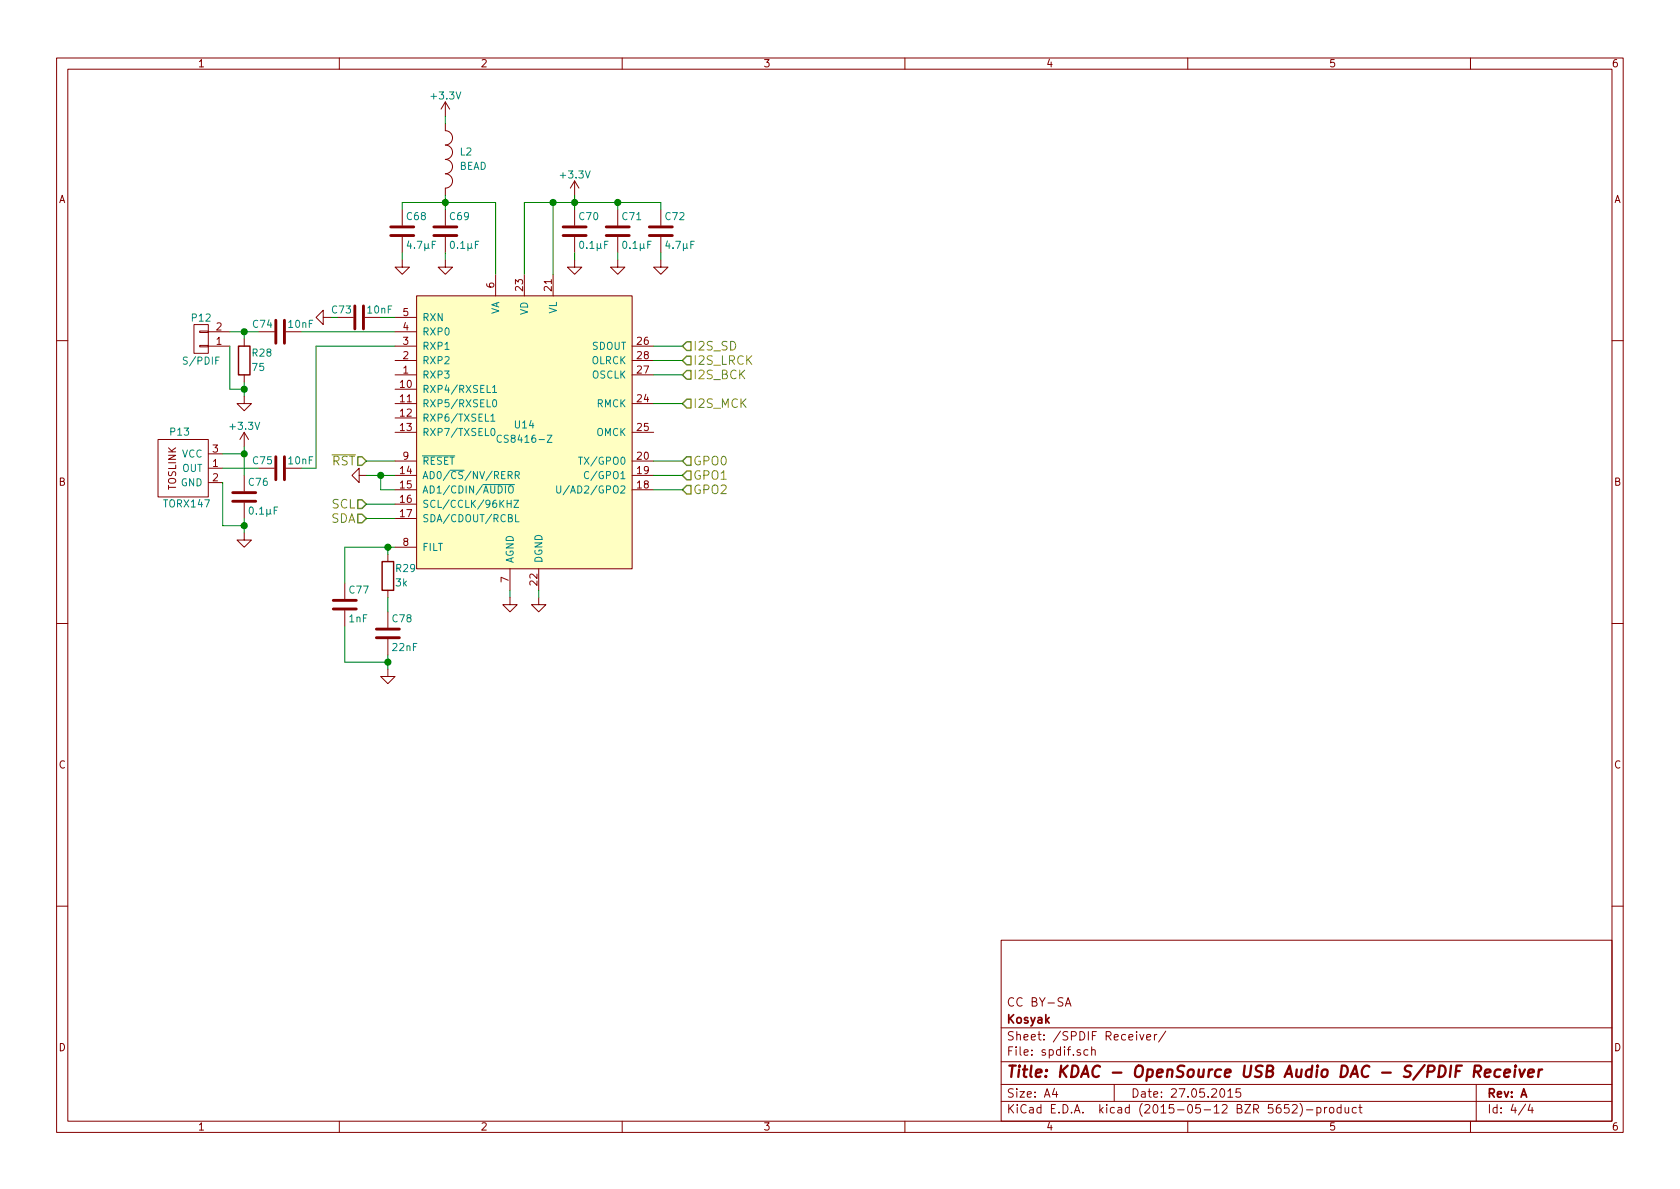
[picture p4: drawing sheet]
<svg xmlns="http://www.w3.org/2000/svg" width="297mm" height="210mm" viewBox="0 0 297 210" stroke-linecap="round" stroke-linejoin="round" font-family="sans-serif">
<g fill="none" stroke="#840000" stroke-width=".18">
<path d="M10 10.3h277v189.9h-277zM12 12.2h273v186.1h-273zM60 10.3v1.9M78.7 18v2.6M78.7 18l-.7 1.3M78.7 18l.8 1.3M110 10.3v1.9M160 10.3v1.9M210 10.3v1.9M260 10.3v1.9M71.1 37.1v2.8M78.7 21.8v1.3a1.27 1.27 0 0 1 1.3 1.3 1.27 1.27 0 0 1-1.3 1.2 1.27 1.27 0 0 1 1.3 1.3 1.27 1.27 0 0 1-1.3 1.3 1.27 1.27 0 0 1 1.3 1.3 1.27 1.27 0 0 1-1.3 1.2 1.27 1.27 0 0 1 1.3 1.3 1.27 1.27 0 0 1-1.3 1.3v1.2"/>
<path d="M78.7 37.1v2.8M101.6 32v2.5M101.6 37.1v2.8M101.6 32l-.8 1.3M101.6 32l.8 1.3M109.2 37.1v2.8M116.8 37.1v2.8M34.3 57.4h2.5v5.1h-2.5zM35.3 58.5h1.5v.3h-1.5zM36.8 58.7h3.8M43.2 59.9v1.3M45.7 58.7h2.8"/>
<path d="M50.5 58.7h2.8M57.1 56.1v-1.2l-1.2 1.2 1.2 1.3v-1.3h1.3M59.7 56.1h2.8M64.5 56.1h2.8M69.8 58.7h3.9M69.8 56.1h3.9M71.1 46v1.2h1.3l-1.3 1.3-1.3-1.3h1.3M71.1 41.9v2.8M73.7 52.3h38.1v48.3h-38.1zM78.7 46v1.2h1.3l-1.3 1.3-1.2-1.3h1.2M78.7 41.9v2.8M87.6 48.5v3.8"/>
<path d="M92.7 48.5v3.8M97.8 48.5v3.8M101.6 46v1.2h1.3l-1.3 1.3-1.3-1.3h1.3M101.6 41.9v2.8M109.2 46v1.2h1.3l-1.3 1.3-1.3-1.3h1.3M109.2 41.9v2.8M116.8 46v1.2h1.3l-1.3 1.3-1.2-1.3h1.2M116.8 41.9v2.8M10 60.2h2M27.9 77.7h8.9v10.2h-8.9zM35.3 61.1h1.5v.2h-1.5zM36.8 61.2h3.8"/>
<path d="M43.2 70.1v1.3h1.2l-1.2 1.2-1.3-1.2h1.3M43.2 66.3v1.3M43.2 76.4v2.6M43.2 76.4l-.8 1.3M43.2 76.4l.7 1.3M69.8 66.3h3.9M69.8 63.7h3.9M69.8 61.2h3.9M69.8 68.8h3.9M69.8 71.4h3.9M69.8 73.9h3.9M69.8 76.4h3.9"/>
<path d="M111.8 66.3h3.8M111.8 63.7h3.8M111.8 61.2h3.8M111.8 71.4h3.8M111.8 76.4h3.8M285 60.2h2M36.8 82.8h2.6M36.8 85.3h2.6M36.8 80.3h2.6M43.2 94.2v1.3h1.2l-1.2 1.3-1.3-1.3h1.3M43.2 84.1v2.8M43.2 88.9v2.8"/>
<path d="M45.7 82.8h2.8M50.5 82.8h2.8M63.5 84.1v-1.3l-1.3 1.3 1.3 1.2v-1.2h1.3M68.6 98v1.3M69.8 96.8h3.9M69.8 81.5h3.9M69.8 84.1h3.9M69.8 86.6h3.9M69.8 89.1h3.9M69.8 91.7h3.9M111.8 81.5h3.8M111.8 84.1h3.8"/>
<path d="M111.8 86.6h3.8M10 110.3h2M61 103.1v2.8M61 107.9v2.8M68.6 118.4v1.2h1.2l-1.2 1.3-1.3-1.3h1.3M68.6 104.4v1.3M68.6 108.2v2.8M68.6 113v2.8M90.2 105.7v1.2h1.2l-1.2 1.3-1.3-1.3h1.3M90.2 100.6v3.8M95.2 105.7v1.2h1.3l-1.3 1.3-1.2-1.3h1.2M95.2 100.6v3.8"/>
<path d="M285 110.3h2M10 160.2h2M177 166.3h108v32h-108zM188.4 177.9l.4-1.5 .6 1.5M188.5 177.5h.7M285 160.2h2M60 198.3v1.9M110 198.3v1.9M160 198.3v1.9M177 194.8h108M177 191.8h108M177 187.8h108"/>
<path d="M177 181.8h108M186.4 192.5l-.3 1h.9M186.8 193v1M192.4 185.7l-.5-.1-.3 .3 .1 .6 .2 .1 .5-.1M193 185.7l.2-.1 .4 .1v.9M193 185.1v1.5M197 191.8v3M201.5 182.9l.4 1 .4-1M202.7 183.4l.8-.1-.1-.3-.4-.1-.3 .2 .1 .7h.6M204.1 182.9v1M204.5 182.9l-.4 .3M206.1 182.3l-1.2 2"/>
<path d="M210 198.3v1.9M217.1 193l.4-.5v1.5M217.1 194h.9M219.3 192.5h-.7l-.1 .7 .2-.1 .5 .1 .2 .2-.1 .5-.2 .1-.6-.1M227.9 195.3h-.7l-.1 .7 .2-.1 .5 .1 .1 .2v.5l-.2 .1-.6-.1M228.5 195.5l.2-.2h.4l.3 .5-1 1h1M229.8 195.1a1.71 1.71 0 0 1 0 2.3M231 196.3h1.1M232.8 195.9l.5-.1 .3 .3-.2 .6h-.6M232.8 195.8v1.5M234.2 195.8v1M234.6 195.8l-.4 .3"/>
<path d="M235.1 196l.2-.2 .5 .2v.5l-.1 .2-.4 .1-.2-.1zM237.1 195.9l-.4-.1-.3 .3 .1 .6 .2 .1 .4-.1M237.1 195.3v1.5M237.8 195.8l.1 .9 .4 .1 .2-.1M238.5 195.8v1M239.8 195.9l-.4-.1-.3 .3 .1 .6 .2 .1 .4-.1M240.3 195.8h.5M240.5 195.3v1.3l.3 .2M260 198.3v1.9M261 191.8v6.5M269.7 195.2l-1.2 2M270.5 195.2l-.3 1.1h.9"/>
<path d="M270.9 195.8v1"/>
</g>
<path d="M260.7 189.5h.7a.56 .56 0 0 0 .5-.5 .56 .56 0 0 0-.4-.6h-.7l-.2 2M261.1 189.5l.6 .9M262.5 189.8l1-.2v-.4l-.6-.1-.3 .3v.9l.1 .1 .6-.1M265.3 189.2a.7 .7 0 0 0-1 .3v.8l.3 .1 .6-.1M266 189.8l1-.2-.1-.4-.6-.1-.3 .3v.9l.2 .1 .6-.1M267.9 189.1l-.2 1.3M268 188.4l-.1 .2 .2-.1-.1-.1-.1 .2M268.7 189.1l.3 1.3 .6-1.3M270.2 189.8l1-.2-.1-.4-.5-.1-.3 .3-.1 .9 .2 .1 .6-.1M272.1 189.1l-.1 1.3M272.7 189.1a.54 .54 0 0 0-.6 .4" fill="none" stroke="#840000" stroke-width=".41"/>
<path d="M73.7 52.3h38.1v48.3h-38.1z" fill="#ffffc2" stroke="#ffffc2" stroke-width=".25"/>
<g fill="none" stroke="#008484" stroke-width=".18">
<path d="M86.8 73.6l.3-.4v1.3M86.8 74.5h.7M86.9 75.9l.2-.1a.67 .67 0 0 1 .4 .6 .67 .67 0 0 1-.4 .6l-.2-.1-.1-.4zM87.1 68.5l.4-.4v1.3M87.1 69.4h.7M87.2 70.8l.2-.1a.67 .67 0 0 1 .4 .6 .67 .67 0 0 1-.4 .7l-.2-.2-.1-.3zM88.6 77.1a.5 .5 0 0 0-.6 0 .5 .5 0 0 0-.1 .6l.1 .3a.41 .41 0 0 0 .6 .1M96.7 77h.9l-.9 1.2h.9M74.7 80.6h5.7M85.4 85.7h5.6M89.7 89h.7M89.8 84h.6l.1-.5-.7-.1v1.3"/>
<path d="M90 86.1l.2-.2 .4 .1a.83 .83 0 0 1-.2 1.2 .44 .44 0 0 1-.5-.4zM90.1 84l.5 .7M90.4 88.5v1.2M90.9 88.5h.8l-.8 1.2h.8M91.1 84h.6l.1-.5-.7-.1v1.3M91.2 91v1.3h.6M91.4 84l.4 .7M98.4 85.9v1l.3 .3h.2l.2-.3v-1M102.3 80.8h.7M104.1 83.5a.5 .5 0 0 0-.6 0 .5 .5 0 0 0-.2 .6l.1 .3a.41 .41 0 0 0 .7 .1"/>
</g>
<g fill="none" stroke="#840000" stroke-width=".51">
<path d="M48.8 56.6v4.1M50.3 56.6v4.1M62.7 54.1v4.1M64.3 54.1v4.1M69.1 41.7h4.1M69.1 40.1h4.1M76.7 41.7h4.1M76.7 40.1h4.1M99.6 41.7h4M99.6 40.1h4M107.2 41.7h4.1M107.2 40.1h4.1"/>
<path d="M114.8 41.7h4.1M114.8 40.1h4.1M41.1 88.6h4.1M41.1 87.1h4.1M48.8 80.8v4M50.3 80.8v4M58.9 107.7h4.1M58.9 106.2h4.1M66.5 112.8h4.1M66.5 111.2h4.1"/>
</g>
<path d="M42.2 61.2h2v5.1h-2zM67.6 99.3h2v5.1h-2z" fill="none" stroke="#840000" stroke-width=".25"/>
<path d="M58.7 80.4h4.1" fill="none" stroke="#848400" stroke-width=".18"/>
<path d="M121.4 60.4h.8v1.6h-.8l-.8-.8zM121.4 65.5h.8v1.6h-.8l-.8-.8zM121.4 63h.8v1.5h-.8l-.8-.8zM121.4 70.6h.8v1.5h-.8l-.8-.7zM63.2 80.8h.8l.8 .7-.8 .8h-.8zM63.2 88.4h.8l.8 .7-.8 .8h-.8zM63.2 90.9h.8l.8 .8-.8 .8h-.8zM120.6 86.6l.8-.8h.8v1.6h-.8zM121.4 80.8h.8v1.5h-.8l-.8-.8zM121.4 83.3h.8v1.5h-.8l-.8-.7z" fill="none" stroke="#848400" stroke-width=".25"/>
<g fill="none" stroke="#008400" stroke-width=".18">
<path d="M71.1 37.1v-1.3h16.5v12.7M78.7 20.6v1.2M78.7 34.5v2.6M97.8 35.8v12.7M101.6 34.5v2.6M109.2 35.8v1.3M116.8 37.1v-1.3h-24.1v12.7M40.6 58.7h5.1M43.2 58.7v1.2M53.3 58.7h16.5M58.4 56.1h1.3M67.3 56.1h2.5"/>
<path d="M71.1 44.7v1.3M78.7 44.7v1.3M101.6 44.7v1.3M109.2 44.7v1.3M116.8 44.7v1.3M40.6 61.2v7.6h2.6M43.2 67.6v2.5M43.2 79v5.1M69.8 61.2h-13.9v21.6h-2.6M115.6 61.2h5M115.6 63.7h5M115.6 66.3h5"/>
<path d="M115.6 71.4h5M39.4 80.3h3.8M39.4 85.3v7.7h3.8M39.4 82.8h6.3M43.2 91.7v2.5M64.8 81.5h5M64.8 89.1h5M64.8 91.7h5M64.8 84.1h5M67.3 84.1v2.5h2.5M68.6 96.8v1.2M69.8 96.8h-8.8v6.3"/>
<path d="M115.6 81.5h5M115.6 84.1h5M115.6 86.6h5M61 110.7v6.4h7.6M68.6 105.7v2.5M68.6 115.8v2.6M90.2 104.4v1.3M95.2 104.4v1.3"/>
</g>
<g fill="#008400" stroke="#008400" stroke-width=".25">
<circle cx="97.8" cy="35.8" r=".51"/>
<circle cx="101.6" cy="35.8" r=".51"/>
<circle cx="43.2" cy="68.8" r=".51"/>
<circle cx="43.2" cy="58.7" r=".51"/>
<circle cx="43.2" cy="93" r=".51"/>
<circle cx="67.3" cy="84.1" r=".51"/>
<circle cx="43.2" cy="80.3" r=".51"/>
<circle cx="68.6" cy="96.8" r=".51"/>
<circle cx="68.6" cy="117.1" r=".51"/>
<circle cx="78.7" cy="35.8" r=".51"/>
<circle cx="109.2" cy="35.8" r=".51"/>
</g>
<text font-size="2.8" fill="#840000" x="178" y="190.5">Title: KDAC - OpenSource USB Audio DAC - S/PDIF Receiver</text>
<g font-size="2.1" fill="#848400">
<text x="122.6" y="62">I2S_SD</text>
<text x="122.6" y="64.5">I2S_LRCK</text>
<text x="122.6" y="67.1">I2S_BCK</text>
<text x="122.6" y="72.1">I2S_MCK</text>
<text x="58.6" y="82.3">RST</text>
<text x="122.6" y="82.3">GPO0</text>
<text x="58.6" y="89.9">SCL</text>
<text x="122.6" y="84.8">GPO1</text>
<text x="122.6" y="87.4">GPO2</text>
<text x="58.4" y="92.5">SDA</text>
</g>
<g font-size="2.1" fill="#840000">
<text x="178" y="178">CC BY-SA</text>
<text x="178" y="184">Sheet: /SPDIF Receiver/</text>
<text x="178" y="181">Kosyak</text>
<text x="178" y="186.7">File: spdif.sch</text>
<text x="178" y="196.9">KiCad E.D.A. kicad (2015-05-12 BZR 5652)-product</text>
<text x="178" y="194.1">Size: A4</text>
<text x="200" y="194.1">Date: 27.05.2015</text>
<text x="263" y="194.1">Rev: A</text>
<text x="263" y="196.9">Id: 4/4</text>
</g>
<g font-size="1.8" fill="#840000">
<text x="35" y="11.9">1</text>
<text x="85" y="11.9">2</text>
<text x="135" y="11.9">3</text>
<text x="185" y="11.9">4</text>
<text x="235" y="11.9">5</text>
<text x="285" y="11.9">6</text>
<text x="10.4" y="35.9">A</text>
<text x="285.4" y="35.9">A</text>
<text x="87.4" y="50.9" transform="rotate(-90 87.4 50.9)">6</text>
<text x="92.5" y="51.4" transform="rotate(-90 92.5 51.4)">23</text>
<text x="97.5" y="51.4" transform="rotate(-90 97.5 51.4)">21</text>
<text x="38.3" y="58.4">2</text>
<text x="71.3" y="58.4">4</text>
<text x="71.3" y="55.9">5</text>
<text x="38.3" y="61">1</text>
<text x="71.3" y="63.5">2</text>
<text x="71.3" y="61">3</text>
<text x="112.7" y="61">26</text>
<text x="112.7" y="63.5">28</text>
<text x="70.8" y="68.6">10</text>
<text x="70.8" y="71.1">11</text>
<text x="71.3" y="66">1</text>
<text x="112.7" y="71.1">24</text>
<text x="112.7" y="66">27</text>
<text x="70.8" y="73.7">12</text>
<text x="70.8" y="76.2">13</text>
<text x="112.7" y="76.2">25</text>
<text x="37.6" y="82.5">1</text>
<text x="37.6" y="80">3</text>
<text x="70.8" y="83.8">14</text>
<text x="71.3" y="81.3">9</text>
<text x="112.7" y="81.3">20</text>
<text x="112.7" y="83.8">19</text>
<text x="10.4" y="85.9">B</text>
<text x="31.1" y="86.7" transform="rotate(-90 31.1 86.7)">TOSLINK</text>
<text x="37.6" y="85.1">2</text>
<text x="70.8" y="86.4">15</text>
<text x="70.8" y="88.9">16</text>
<text x="112.7" y="86.4">18</text>
<text x="285.4" y="85.9">B</text>
<text x="70.8" y="91.4">17</text>
<text x="71.3" y="96.5">8</text>
<text x="89.9" y="103" transform="rotate(-90 89.9 103)">7</text>
<text x="95" y="103.4" transform="rotate(-90 95 103.4)">22</text>
<text x="10.4" y="135.9">C</text>
<text x="285.4" y="135.9">C</text>
<text x="10.4" y="185.9">D</text>
<text x="285.4" y="185.9">D</text>
<text x="35" y="199.9">1</text>
<text x="85" y="199.9">2</text>
<text x="135" y="199.9">3</text>
<text x="185" y="199.9">4</text>
<text x="235" y="199.9">5</text>
<text x="285" y="199.9">6</text>
</g>
<g font-size="1.8" fill="#008484">
<text x="76.4" y="17.6">+3.3V</text>
<text x="81.4" y="27.5">L2</text>
<text x="81.2" y="30">BEAD</text>
<text x="99.3" y="31.5">+3.3V</text>
<text x="72" y="38.9">C68</text>
<text x="79.6" y="38.9">C69</text>
<text x="102.5" y="38.9">C70</text>
<text x="110.1" y="38.9">C71</text>
<text x="117.7" y="38.9">C72</text>
<text x="72.2" y="44">4.7µF</text>
<text x="79.8" y="44">0.1µF</text>
<text x="102.6" y="44">0.1µF</text>
<text x="110.3" y="44">0.1µF</text>
<text x="117.9" y="44">4.7µF</text>
<text x="34" y="56.8">P12</text>
<text x="44.8" y="58">C74</text>
<text x="51.1" y="58">10nF</text>
<text x="58.8" y="55.4">C73</text>
<text x="65" y="55.4">10nF</text>
<text x="74.7" y="59.3">RXP0</text>
<text x="74.7" y="56.8">RXN</text>
<text x="88.3" y="55.8" transform="rotate(-90 88.3 55.8)">VA</text>
<text x="93.3" y="55.8" transform="rotate(-90 93.3 55.8)">VD</text>
<text x="98.4" y="55.6" transform="rotate(-90 98.4 55.6)">VL</text>
<text x="32.7" y="64.5">S/PDIF</text>
<text x="44.7" y="63">R28</text>
<text x="44.7" y="65.6">75</text>
<text x="74.7" y="64.4">RXP2</text>
<text x="74.7" y="61.8">RXP1</text>
<text x="104.4" y="64.4">OLRCK</text>
<text x="104.5" y="61.8">SDOUT</text>
<text x="74.7" y="66.9">RXP3</text>
<text x="74.7" y="69.5">RXP4/RXSEL1</text>
<text x="104.5" y="66.9">OSCLK</text>
<text x="30.2" y="77">P13</text>
<text x="40.8" y="76">+3.3V</text>
<text x="74.7" y="72">RXP5/RXSEL0</text>
<text x="74.7" y="74.5">RXP6/TXSEL1</text>
<text x="74.7" y="77.1">RXP7/TXSEL0</text>
<text x="91.1" y="75.7">U14</text>
<text x="105.3" y="77.1">OMCK</text>
<text x="105.4" y="72">RMCK</text>
<text x="32.1" y="83.4">OUT</text>
<text x="32.1" y="80.9">VCC</text>
<text x="44.8" y="82.1">C75</text>
<text x="51.1" y="82.1">10nF</text>
<text x="74.7" y="82.2">RESET</text>
<text x="88.7" y="78.3">CS8416-Z</text>
<text x="103.1" y="82.2">TX/GPO0</text>
<text x="29.1" y="89.7">TORX147</text>
<text x="31.9" y="86">GND</text>
<text x="44" y="85.9">C76</text>
<text x="74.7" y="84.7">AD0/CS/NV/RERR</text>
<text x="74.7" y="87.2">AD1/CDIN/AUDIO</text>
<text x="74.7" y="89.8">SCL/CCLK/96KHZ</text>
<text x="100" y="87.2">U/AD2/GPO2</text>
<text x="104.1" y="84.7">C/GPO1</text>
<text x="44.2" y="91">0.1µF</text>
<text x="74.7" y="92.3">SDA/CDOUT/RCBL</text>
<text x="70.1" y="101.1">R29</text>
<text x="74.7" y="97.4">FILT</text>
<text x="90.8" y="99.6" transform="rotate(-90 90.8 99.6)">AGND</text>
<text x="95.9" y="99.6" transform="rotate(-90 95.9 99.6)">DGND</text>
<text x="61.8" y="104.9">C77</text>
<text x="70" y="103.7">3k</text>
<text x="61.7" y="110">1nF</text>
<text x="69.4" y="110">C78</text>
<text x="69.5" y="115.1">22nF</text>
</g>
</svg>
